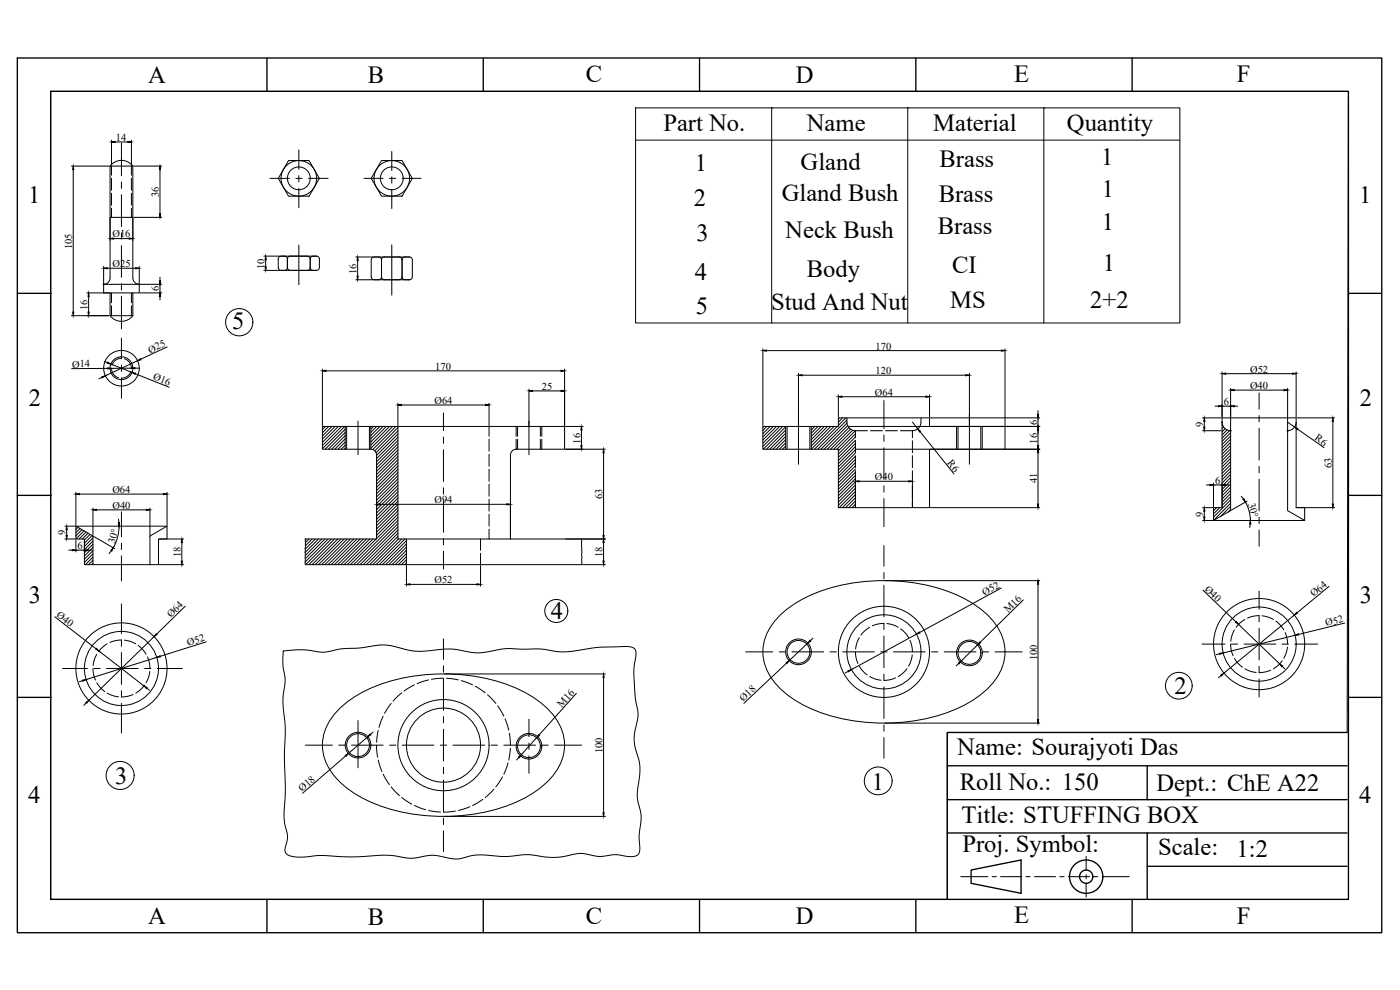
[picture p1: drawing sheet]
<svg xmlns="http://www.w3.org/2000/svg" width="420mm" height="297mm" viewBox="0 0 420 297" stroke-linecap="round" stroke-linejoin="round" font-family="sans-serif">
<!-- layer: Thin -->
<g fill="none" stroke="#000" stroke-width=".3">
<path d="M97.7 127.9l-.9 1M98.7 127.9l-1.9 2M99.6 127.9l-2.8 2.9M100.6 127.9l-3.8 3.9M101.5 127.9l-4.7 4.8M102.5 127.9l-5.7 5.8M103.5 127.9l-6.7 6.7M103.6 128.8l-6 6M103.6 129.7l-5.1 5.1M103.6 130.7l-4.1 4.1M103.6 131.7l-3.1 3.1M103.6 132.6l-2.2 2.2"/>
<path d="M103.6 133.6l-1.2 1.2M103.6 134.5l-.3 .3M103.6 127.9v6.9M104 127.9v6.9M110.9 127.9v6.9M111.3 127.9v6.9M112.1 127.9l-.8 .9M113.1 127.9l-1.8 1.8M114 127.9l-2.7 2.8M115 127.9l-3.7 3.7M115.9 127.9l-4.6 4.7M116.9 127.9l-5.6 5.7"/>
<path d="M117.9 127.9l-6.6 6.6M118.8 127.9l-6.9 7M119.4 128.3l-6.9 7M119.4 129.3l-6.5 6.5M119.4 130.2l-6.4 6.4M119.4 131.2l-6.4 6.4M119.4 132.2l-6.4 6.4M119.4 133.1l-6.4 6.4M119.4 134.1l-6.4 6.4M119.4 135l-6.4 6.4M119.4 136l-6.4 6.4M119.4 136.9l-6.4 6.5"/>
<path d="M119.4 137.9l-6.4 6.4M119.4 138.9l-6.4 6.4M119.4 139.8l-6.4 6.4M229.2 127.9l-.3 .3M230.2 127.9l-1.3 1.3M231.1 127.9l-2.2 2.2M232.1 127.9l-3.2 3.2M233 127.9l-4.1 4.1M234 127.9l-5.1 5.1M235 127.9l-6.1 6.1M235.8 128.1l-6.7 6.7M235.8 129l-5.8 5.8"/>
<path d="M235.8 130l-4.8 4.8M235.8 131l-3.8 3.8M235.8 131.9l-2.9 2.9M235.8 132.9l-1.9 1.9M235.8 133.8l-1 1M235.8 127.9v6.9M236.2 127.9v6.9M243.1 127.9v6.9M243.5 127.9v6.9l6.8-6.9M243.6 127.9l-.1 .2M244.6 127.9l-1.1 1.1M245.5 127.9l-2 2.1"/>
<path d="M246.5 127.9l-3 3M247.4 127.9l-3.9 4M248.4 127.9l-4.9 5M249.4 127.9l-5.9 5.9M251.3 127.9l-6.9 6.9M251.9 125.4l-.3 .3M252.9 125.4l-1.3 1.3M253.8 125.4l-2.2 2.2M254.2 126l-8.8 8.8M254.2 127l-7.8 7.8M254.4 127.7l-7.1 7.1M254.8 128.3l-6.5 6.5"/>
<path d="M255.3 128.8l-6.1 6M255.9 129.1l-5.7 5.7M256.7 129.2l-5.6 5.6M256.7 130.2l-5.1 5.1M256.7 131.1l-5.1 5.2M256.7 132.1l-5.1 5.1M256.7 133l-5.1 5.2M256.7 134l-5.1 5.1M256.7 135l-5.1 5.1M256.7 135.9l-5.1 5.2M256.7 136.9l-5.1 5.1M256.7 137.8l-5.1 5.2"/>
<path d="M256.7 138.8l-5.1 5.1M256.7 139.8l-5.1 5.1M287.1 127.9v6.9M287.5 127.9v6.9M294.4 127.9v6.9M294.8 127.9v6.9M366.9 127.5l-.1 .1M367.2 128.1l-.4 .5M367.7 128.6l-.9 .9M368.3 129l-1.5 1.5M369 129.2l-2.2 2.3M369.3 129.9l-2.5 2.5"/>
<path d="M369.3 130.8l-2.5 2.6M369.3 131.8l-2.5 2.6M369.3 132.7l-2.5 2.6M369.3 133.7l-2.5 2.6M369.3 134.7l-2.5 2.5M369.3 135.6l-2.5 2.6M369.3 136.6l-2.5 2.5M369.3 137.5l-2.5 2.6M369.3 138.5l-2.5 2.6M369.3 139.5l-2.5 2.5M22.8 157.9h.1M23.4 158.2l-.6 .6"/>
<path d="M24 158.6l-1.2 1.2M24.6 158.9l-1.8 1.9M25.2 159.3l-2.4 2.4M25.8 159.6l-2.1 2.1M26.4 160l-1.7 1.7M119.4 140.8l-6.4 6.4M119.4 141.7l-6.4 6.5M119.4 142.7l-6.4 6.4M119.4 143.7l-6.4 6.4M119.4 144.6l-6.4 6.4M119.4 145.6l-6.4 6.4M119.4 146.5l-6.4 6.5"/>
<path d="M119.4 147.5l-6.4 6.4M119.4 148.5l-6.4 6.4M119.4 149.4l-6.4 6.4M119.4 150.4l-6.4 6.4M119.4 151.3l-6.4 6.5M119.4 152.3l-6.4 6.4M119.4 153.3l-6.4 6.4M119.4 154.2l-6.4 6.4M119.4 155.2l-6.4 6.4M119.4 156.1l-13.3 13.3M119.4 157.1l-12.3 12.3M119.4 158.1l-11.3 11.3"/>
<path d="M119.4 159l-10.4 10.4M119.4 160l-9.4 9.4M256.7 140.7l-5.1 5.2M256.7 141.7l-5.1 5.1M256.7 142.6l-5.1 5.2M256.7 143.6l-5.1 5.1M256.7 144.6l-5.1 5.1M256.7 145.5l-5.1 5.2M256.7 146.5l-5.1 5.1M256.7 147.4l-4.8 4.9M256.7 148.4l-3.9 3.9M256.7 149.4l-2.9 2.9"/>
<path d="M256.7 150.3l-2 2M256.7 151.3l-1 1M256.7 152.2v.1M365.1 152.3l-.9 .9M366.1 152.3l-1.9 1.9M369.3 140.4l-2.5 2.6M369.3 141.4l-2.5 2.6M369.3 142.3l-2.5 2.6M369.3 143.3l-2.5 2.6M369.3 144.3l-2.5 2.5M369.3 145.2l-2.5 2.6M369.3 146.2l-2.5 2.5"/>
<path d="M369.3 147.1l-2.5 2.6M369.3 148.1l-2.5 2.6M369.3 149.1l-2.5 2.5M369.3 150l-5.1 5.1M369.3 151l-5.1 5.1M369.3 151.9l-3 3M369.3 152.9l-.7 .7M27 160.3l-1.7 1.7M27.6 160.7l-2.3 2.3M27.9 161.4l-2.6 2.6M27.9 162.4l-2.6 2.5M27.9 163.3l-2.6 2.6"/>
<path d="M27.9 164.3l-2.6 2.5M27.9 165.2l-2.6 2.6M27.9 166.2l-2.6 2.6M27.9 167.1l-2.3 2.3M27.9 168.1l-1.3 1.3M27.9 169.1l-.3 .3M91.8 161.7l-.2 .2M92.7 161.7l-1 1.1M93.7 161.7l-2 2M94.6 161.7l-3 3.1M95.6 161.7l-4 4.1M96.6 161.7l-5 5"/>
<path d="M97.5 161.7l-5.9 5.9M98.5 161.7l-6.9 6.9M99.4 161.7l-7.6 7.7M100.4 161.7l-7.7 7.7M101.4 161.7l-7.7 7.7M102.3 161.7l-7.7 7.7M103.3 161.7l-7.7 7.7M104.2 161.7l-7.7 7.7M105.2 161.7l-7.7 7.7M106.2 161.7l-7.7 7.7M107.1 161.7l-7.7 7.7M108.1 161.7l-7.7 7.7"/>
<path d="M109 161.7l-7.6 7.7M110 161.7l-7.7 7.7M111 161.7l-7.7 7.7M111.9 161.7l-7.7 7.7M112.9 161.7l-7.7 7.7M119.4 160.9l-8.4 8.5M119.6 161.7l-7.7 7.7M120.6 161.7l-7.7 7.7M121.5 161.7l-7.7 7.7M122 162.2l-7.2 7.2M122 163.2l-6.3 6.2M122 164.1l-5.3 5.3"/>
<path d="M122 165.1l-4.3 4.3M122 166.1l-3.4 3.3M122 167l-2.4 2.4M122 168l-1.5 1.4M122 168.9l-.5 .5"/>
<circle cx="239.6" cy="195.6" r="3.8"/>
<circle cx="239.6" cy="195.6" r="3.4"/>
<circle cx="290.9" cy="195.9" r="3.8"/>
<circle cx="290.9" cy="195.9" r="3.4"/>
<circle cx="107.5" cy="223.6" r="3.8"/>
<circle cx="107.5" cy="223.6" r="3.4"/>
<circle cx="158.8" cy="223.9" r="3.8"/>
<circle cx="158.8" cy="223.9" r="3.4"/>
</g>
<!-- layer: Object -->
<g fill="none" stroke="#000" stroke-width=".3">
<path d="M33 49.8v33.6a1.92 1.92 0 0 1-1.9 1.9M33 49.8h6.9M33 49.8a4.3 4.3 0 0 1 6.9 0M39.9 49.8v33.6a1.92 1.92 0 0 0 1.9 1.9M86.6 48.2h6.2l3 5.3-3 5.4h-6.2l-3.1-5.4zM114.5 48.2h6.2l3 5.3-3 5.4h-6.2l-3.1-5.4zM33 65.2h6.9M83.8 77.1l.6-.2h10.6a.85 .85 0 0 1 .8 .8v2.6a.87 .87 0 0 1-.8 .8h-10.6a.85 .85 0 0 1-.9-.8v-2.6zM85.4 76.9a.85 .85 0 0 1 .9 .8M86.3 77.7v2.6M87.1 76.9a.85 .85 0 0 0-.8 .8M92.2 76.9a.85 .85 0 0 1 .9 .8"/>
<path d="M93.1 77.7v2.6M94 76.9a.85 .85 0 0 0-.9 .8M111.7 77.4l.6-.3h10.6a.85 .85 0 0 1 .8 .9v5.1a.87 .87 0 0 1-.8 .8h-10.6a.85 .85 0 0 1-.9-.8v-5.1zM113.6 77.1a.85 .85 0 0 1 .9 .9M114.5 78v5.1M115.3 77.1a.85 .85 0 0 0-.8 .9M119.8 77.1a.85 .85 0 0 1 .9 .9M120.7 78v5.1M121.5 77.1a.85 .85 0 0 0-.8 .9M31.1 85.3h10.7v2.6h-10.7zM33 87.9v6.8M33 94.7h6.9"/>
<path d="M33 94.7a4.3 4.3 0 0 0 6.9 0M39.9 87.9v6.8M86.3 80.3a.85 .85 0 0 1-.9 .8M86.3 80.3a.85 .85 0 0 0 .8 .8M93.1 80.3a.85 .85 0 0 1-.9 .8M93.1 80.3a.85 .85 0 0 0 .9 .8M114.5 83.1a.85 .85 0 0 1-.9 .8M114.5 83.1a.85 .85 0 0 0 .8 .8M120.7 83.1a.85 .85 0 0 0 .8 .8M120.7 83.1a.85 .85 0 0 1-.9 .8M103.6 127.9h.4M119.4 127.9v33.8h55.2v7.7h-83v-7.7h21.4v-25.2a1.71 1.71 0 0 0-1.7-1.7h-14.5v-6.9h72.6v6.9h-14.5a1.71 1.71 0 0 0-1.7 1.7v25.2"/>
<path d="M254.5 127.9h47.1v6.9h-44.9M279 127.9v-2.5h-27.4v2.5h-22.7v6.9h22.7v17.5h27.4v-17.5M366.8 126.7a2.57 2.57 0 0 0 2.5 2.5M389 126.7a2.57 2.57 0 0 1-2.6 2.5v24l5.1 3h-27.3l5.1-3v-24M22.8 157.9l5.1 2.9v8.6h-2.6v-7.7h-2.5zM22.8 157.9h27.3M364.2 156.2v-3.9h2.6v-26.9h22.2v26.9h2.5v3.9M27.9 169.4h17.1M45 160.8l5.1-2.9v3.8h-2.5v7.7h-2.6zM122 161.7v7.7M85 195.3a32 32 0 0 1 11.8 .4h.6a39.7 39.7 0 0 1 11.1-1.3l1.3-.2a16.5 16.5 0 0 1 9-.1l4.5 1.1a19.2 19.2 0 0 0 5.9 0l4.6-.5a37.6 37.6 0 0 1 8.4 1.1h2.6l4.6-.8a32.4 32.4 0 0 1 8.5-.2l4.6-.1 5.8 .9 3.9-.3a69.3 69.3 0 0 1 17.4-1.1l1 .6 .3 1.2a36.5 36.5 0 0 0-.3 12.4l.9 5.2-.2 2.6a15.1 15.1 0 0 0 .4 11.6 20.6 20.6 0 0 1-.3 9.1l-.1 2.3 .4 2.2a13.9 13.9 0 0 1 .2 8.5l.1 4.1a2.38 2.38 0 0 1-.6 2.5 2.38 2.38 0 0 1-2.4 .5l-4-.6-5.2 .6-4.9-.9-2.2 .1a24.1 24.1 0 0 1-13 .3h-2.6a38.4 38.4 0 0 1-12.5 0 27.2 27.2 0 0 0-7.1 1.2l-2.6-.2a16 16 0 0 0-10.4-.1l-1.9 .1-5.2-.8-2.6-.1a97.8 97.8 0 0 1-19.1 .1 21.4 21.4 0 0 1-8.9 0 2.01 2.01 0 0 1-1-3.1l.5-2.4-.4-2.3a15.5 15.5 0 0 1-.6-6.5 107.1 107.1 0 0 0 .1-15.7l.2-8.5-.7-7.9 .3-3.2a14.2 14.2 0 0 0-.3-7.2zM233.5 185.2a40.3 40.3 0 0 1 23.8-10.5 54.7 54.7 0 0 1 33.7 5.8 20.9 20.9 0 0 1 10.2 11.9 14.8 14.8 0 0 1-5.4 14.8 43.7 43.7 0 0 1-25.1 9.5 52.3 52.3 0 0 1-32.8-7.1 18.7 18.7 0 0 1-8.9-12.4 14.6 14.6 0 0 1 4.5-12z"/>
<path d="M101.3 213.2a40.3 40.3 0 0 1 23.8-10.5 54.7 54.7 0 0 1 33.7 5.8 20.9 20.9 0 0 1 10.2 11.9 14.8 14.8 0 0 1-5.4 14.8 43.7 43.7 0 0 1-25.1 9.5 52.3 52.3 0 0 1-32.8-7.1 18.7 18.7 0 0 1-8.8-12.4 14.6 14.6 0 0 1 4.4-12z"/>
<circle cx="89.7" cy="53.5" r="5.3"/>
<circle cx="89.7" cy="53.5" r="3.4"/>
<circle cx="117.6" cy="53.5" r="5.3"/>
<circle cx="117.6" cy="53.5" r="3.4"/>
<circle cx="36.5" cy="110.5" r="5.3"/>
<circle cx="36.5" cy="110.5" r="3.4"/>
<circle cx="265.3" cy="195.6" r="13.7"/>
<circle cx="265.3" cy="195.6" r="11.1"/>
<circle cx="377.9" cy="193.3" r="13.7"/>
<circle cx="377.9" cy="193.3" r="11.1"/>
<circle cx="36.4" cy="200.6" r="13.7"/>
<circle cx="36.4" cy="200.6" r="11.1"/>
<circle cx="133.1" cy="223.6" r="13.7"/>
<circle cx="133.1" cy="223.6" r="11.1"/>
</g>
<!-- layer: Center -->
<g fill="none" stroke="#000" stroke-width=".3">
<path d="M36.4 42.9v9.8M36.4 54.6v1.9M36.4 58.4v9.6M81 53.5h5.9M88.8 53.5h1.9M89.7 45v5.8M89.7 52.7v1.9M89.7 56.5v5.8M92.6 53.5h5.9M109.2 53.5h5.8M116.9 53.5h1.9M117.6 45.5v5.7"/>
<path d="M117.6 53.1v1.9M117.6 56.9v5.7M120.7 53.5h5.7M36.4 69.9v1.9M36.4 73.7v9.5M89.7 73.5v11.9M117.6 73.5v15M36.4 85.1v1.9M36.4 88.9v9.8M36.4 101.5v6.1M36.4 109.5v1.9M36.4 113.3v6.2"/>
<path d="M377.9 117.9v4.9M107.4 126.3v10.1M133.1 123.9v5.3M133.1 131.1v1.9M133.1 134.9v9.6M158.7 126.3v10.1M239.6 124.4v14.9M265.3 120.2v8.4M265.3 130.5v1.9M265.3 134.3v9.6M290.9 124.4v14.9M377.9 124.7v1.9"/>
<path d="M377.9 128.5v9.5M377.9 139.9v1.9M36.4 153.6v7.5M133.1 146.4v1.9M133.1 150.2v9.5M265.3 145.8v1.9M265.3 149.6v8.4M377.9 143.7v9.6M377.9 155.2v1.9M377.9 159v4.9M36.4 163v1.9M36.4 166.8v7.5"/>
<path d="M133.1 161.6v1.9M133.1 165.4v5.4M265.3 163.7v6.2M265.3 171.8v1.9M265.3 175.6v9.5M377.9 177.4v5.4M36.4 181.2v8.9M36.4 192v1.9M36.4 195.8v9.5M133.1 191.7v6.2M133.1 199.8v1.9M223.8 195.6h8.1"/>
<path d="M233.8 195.6h2M237.7 195.6h9.5M249.1 195.6h1.9M252.9 195.6h9.5M264.3 195.6h1.9M265.3 187v1.9M265.3 190.8v9.5M268.1 195.6h9.6M279.6 195.6h1.9M283.4 195.6h9.5M294.8 195.6h1.9M298.6 195.6h8.2"/>
<path d="M360.8 193.3h6.8M369.5 193.3h1.9M373.3 193.3h9.6M377.9 184.7v1.9M377.9 188.5v9.5M377.9 199.9v1.9M384.8 193.3h1.9M388.6 193.3h6.9M18.8 200.6h7.5M28.2 200.6h1.9M32 200.6h9.5M36.4 207.2v1.9"/>
<path d="M36.4 211v8.9M43.4 200.6h1.9M47.2 200.6h7.5M107.4 216.2v14.2M133.1 203.6v9.5M133.1 215v1.9M133.1 218.8v9.5M158.7 215.8v5.2M265.3 202.3v1.9M265.3 206.1v9.5M265.3 217.5v1.9M377.9 203.7v5.4"/>
<path d="M91.6 223.6h8.2M101.7 223.6h1.9M105.5 223.6h9.5M116.9 223.6h1.9M120.7 223.6h9.5M132.1 223.6h1.9M133.1 230.2v2M133.1 234.1v9.5M135.9 223.6h9.6M147.4 223.6h1.9M151.2 223.6h9.5M158.7 222.9v1.9"/>
<path d="M158.7 226.8v5.2M162.6 223.6h1.9M166.4 223.6h8.2M265.3 221.3v6.2M133.1 245.5v1.9M133.1 249.3v6.2M326 257v4.2M288.3 263h8.2M297.7 263h1.3M300.3 263h6.3M307.9 263h1.3M310.4 263h6.4"/>
<path d="M318.1 263h1.2M320.6 263h6.3M326 262.4v1.3M326 265v4.2M328.2 263h1.3M330.8 263h8.1"/>
</g>
<!-- layer: Hidden -->
<g fill="none" stroke="#000" stroke-width=".3">
<path d="M33.5 49.8v2.8M33.5 53.5v3.6M33.5 58v3.6M39.4 49.8v2.8M39.4 53.5v3.6M39.4 58v3.6M33.5 62.5v2.7M39.4 62.5v2.7M33.5 87.9v2.9M33.5 91.7v3M39.4 87.9v2.9M39.4 91.7v3"/>
<path d="M33.5 110.5a2.98 2.98 0 0 0 2 2.8M36.4 107.5a2.96 2.96 0 0 0-2.8 2.1M37.4 107.7a2.96 2.96 0 0 1 2 2.8M39.3 111.4a2.98 2.98 0 0 1-2.8 2.1M146.8 127.9v3M146.8 131.8v3.6M146.8 136.3v3.6M154.9 127.9v3M154.9 131.8v3M155.3 127.9v3M155.3 131.8v3M162.2 127.9v3"/>
<path d="M162.2 131.8v3M162.6 127.9v3M162.6 131.8v3M254.2 125.4v1.3a2.57 2.57 0 0 0 2.5 2.5h3.6M256.7 129.2v2.1M256.7 132.2v3.6M256.7 136.7v3.6M261.2 129.2h3.6M265.7 129.2h3.6M270.2 129.2h3.6M273.8 129.2v2.1M273.8 132.2v3.6"/>
<path d="M273.8 136.7v3.6M276.4 125.4v1.3a2.57 2.57 0 0 1-2.6 2.5M146.8 140.8v3.6M146.8 145.3v3.6M146.8 149.8v3.6M146.8 154.3v3.6M146.8 158.8v2.9M256.7 141.2v3.6M256.7 145.7v3.6M256.7 150.2v2.1M273.8 141.2v3.6M273.8 145.7v3.6"/>
<path d="M273.8 150.2v2.1M144.2 161.7v3.4M144.2 166v3.4M29 196.3l-.6 1.4-.5 2M32.2 193.2l-1.5 1-1.2 1.4M36.4 192l-1.4 .1-2 .7M37.3 192.1l1.8 .3 1.6 .8M41.5 193.7l1.5 1.4 .8 1.2M44.3 197.1l.5 1.7 .2 1.8M256.7 195.6l.2 1.8 .6 1.7M257.9 191.3l-.7 1.4-.4 2M257.9 199.9l.8 1.2 1.6 1.4"/>
<path d="M261 188.2l-1.4 1-1.2 1.4M265.3 187l-1.5 .2-2 .6M266.2 187.1l1.7 .4 1.7 .7M270.3 188.7l1.5 1.4 .9 1.2M273.1 192.1l.5 1.7 .2 1.8M273.8 196.5l-.3 1.4-.8 2M369.3 193.3l.2 1.7 .6 1.8M370.5 189l-.8 1.9-.3 1.5M370.5 197.5l.8 1.3 1.6 1.4M373.6 185.9l-1.5 1-1.1 1.3M377.9 184.7l-1.5 .1-2 .7M378.8 184.8l1.7 .3 1.7 .8"/>
<path d="M382.9 186.3l1.5 1.5 .9 1.2M384.8 198.3l-1.2 1.3-1.4 1.1M385.7 189.8l.5 1.7 .2 1.8M386.4 194.1l-.5 2.1-.6 1.3M27.9 200.6l.2 1.7 .5 1.8M29 204.8l.9 1.3 1.5 1.4M32.2 208l1.6 .7 1.8 .4M39.9 208.4l-2 .6-1.4 .1M43.4 205.6l-1.2 1.3-1.5 1.1M44.9 201.5l-.2 1.4-.8 1.9M113.5 219.1l-.5 3.6M115 214.9l-1.3 3.3"/>
<path d="M117.4 211.1l-2 3M120.6 207.9l-2.6 2.5M124.4 205.5l-3.1 1.8M128.6 204l-3.4 1.1M133.1 203.5l-3.6 .3M134 203.5l3.6 .5M138.4 204.2l3.4 1.3M142.6 205.9l3 2M146.3 208.5l2.5 2.6M149.3 211.8l1.9 3.1M151.6 215.7l1.1 3.4M152.9 220l.3 3.6"/>
<path d="M261 203l1.6 .7 1.8 .4M268.8 203.4l-2 .6-1.5 .1M272.2 200.6l-1.2 1.3-1.4 1.1M373.6 200.7l1.6 .7 1.8 .4M381.4 201.1l-2 .6-1.5 .1M113 223.6l.3 3.6M113.5 228.1l1.1 3.4M115 232.3l1.8 3.1M117.4 236.1l2.5 2.6M120.6 239.3l3 2M144.9 239.8l-3.1 1.9M148.2 236.8l-2.6 2.5"/>
<path d="M150.8 233.1l-2 3M152.5 228.9l-1.3 3.4M153.2 224.5l-.5 3.5M124.4 241.7l3.4 1.2M128.6 243.2l3.6 .5M136.7 243.3l-3.6 .4M141 242l-3.4 1.2"/>
</g>
<!-- layer: Dimension -->
<g fill="none" stroke="#000" stroke-width=".3">
<path d="M21.4 49.8h11.4M22 50.9v42.7M33.5 42.1v7.5M34.5 42.6h3.9M39.4 42.1v7.5M40.1 49.8h8.5M48 50.9v13.3M31.1 79.9v5.1M33 65.5v6.6M34.1 71.6h4.7M39.9 65.5v6.6M40.1 65.2h8.5"/>
<path d="M41.8 79.9v5.1M79.2 76.9h4.9M79.7 77.9v2.2M106.8 77.1h5.2M107.3 78.2v4.7M21.4 94.7h11.4M26.1 87.9h6.7M26.6 88.9v4.7M32.2 80.5h8.5M42.1 85.3h6.5M42.1 87.9h6.5M48 83.2v1"/>
<path d="M48 85.3v2.6M48 88.9v1.1M79.2 81.1h4.9M106.8 83.9h5.2M30.6 113.2l-.9 .5M31.3 108.4l1 .4M32.4 110.5l-10.9 .1M33.3 109.2l6.3 2.6M39.4 110.5h-5.9M40.5 110.5h1.1M40.6 112.1l10.2 4.1M41.3 108.2l-9.7 4.6"/>
<path d="M50.2 104.1l-7.9 3.7M96.8 110.7v17M97.8 111.3h70.6M158.7 116.8v10.9M159.8 117.3h8.6M169.4 110.7v17M228.9 104.7v23M230 105.2h70.6M239.6 112v15.7M240.7 112.6h49.2M251.6 118.5v6.6M252.7 119h25.2"/>
<path d="M279 118.5v6.6M290.9 112v15.7M301.6 104.7v23M366.8 111.6v13.5M367.8 112.1h20.1M369.3 116.5v12.5M370.4 117h15M386.4 116.5v12.5M389 111.6v13.5M119.4 121v6.7M120.5 121.5h25.2M146.8 121v6.7"/>
<path d="M169.7 127.9h5.3M169.7 134.8h12M174.5 129v4.7M181.1 135.9v24.8M273.8 126.7l1.6 2M276.1 129.5l10.2 12.7M279.2 127.9h32.9M279.2 134.8h32.9M279.2 125.4h32.9M311.5 123.2v1.1M311.5 125.4v2.5M311.5 129v4.7"/>
<path d="M311.5 135.9v15.3M360.9 125.4h5.6M360.9 129.2h5.6M361.4 126.4v1.8M364.6 121.9h1.1M366.8 121.9h2.5M370.4 121.9h1.1M386.4 126.7l2.1 1.4M389.3 125.4h11.2M389.4 128.7l8 5.6M400 126.4v24.8M19.5 157.9h3"/>
<path d="M20 158.9v1.8M22.8 147.7v9.9M23.8 148.2h25.3M27.9 152.4v8.2M29 153h14.9M35.5 155.7l.2 1.1M35.7 157.9a12.9 12.9 0 0 1-1.7 6.4M45 152.4v8.2M50.1 147.7v9.9M113 150.8v10.7M114.1 151.3h38M153.2 150.8v10.7"/>
<path d="M256.7 143.9v8.1M257.8 144.4h15M273.8 143.9v8.1M279.2 152.3h32.9M360.9 152.3h3M360.9 156.2h3M361.4 153.4v1.7M362.1 145.5h1M364.2 145v7M364.2 145.5h2.6M366.8 145v7M367.8 145.5h1.1"/>
<path d="M372.5 148.9l.7 .8M373.8 150.6a11.1 11.1 0 0 1 1.4 5.6M374.2 150.4l-4.6 2.7M375.2 157.2l-.2 1.1M389.3 152.3h11.2M19.5 161.7h3M20.6 165.1h1.1M22.8 162v3.6M22.8 165.1h2.5M25.3 162v3.6M26.4 165.1h1.1M28.1 161l6.3 3.6"/>
<path d="M33.4 165.2l-.6 .9M47.8 161.7h7.3M47.8 169.4h7.3M54.6 162.8v5.5M122 169.7v6.2M123 175.3h20.1M144.2 169.7v6.2M169.7 161.7h12M174.8 169.4h6.9M181.1 162.8v5.5M265.6 174.2h46.5M300.5 176.4l-24.5 13.4"/>
<path d="M307.1 180l-13 12.8M311.5 175.3v40.6M361 177.1l9.9 9.5M398.9 175.9l-9.6 8M16.4 185.1l12.4 9.6M29.7 195.3l13.5 10.5M46.2 191l-19.5 19.1M47 197.2l-21.2 6.7M55.6 181.9l-8.6 8.4M61.9 192.6l-13.8 4.3M236.1 199l-12.9 12M242.4 193l-5.6 5.2"/>
<path d="M244 191.5l-.8 .7M275 190.3l-19.5 10.6M287.7 199l-.7 .8M293.4 193.5l-4.9 4.8M366 196.2l-1 .2M371.7 187.3l12.3 11.9M384.8 199.9l.8 .8M388.4 184.6l-21.1 17.4M388.7 190.6l-21.6 5.3M403.5 187l-13.8 3.3M24.8 204.2l-1 .3M25.9 210.9l-.8 .7"/>
<path d="M44.1 206.5l.8 .6M112 219.7l-.8 .7M133.4 202.2h48.3M173 208l-11.3 12.6M181.1 203.3v40.6M254.6 201.4l-1 .5M265.6 217h46.5M366.5 202.7l-.8 .6M103.7 226.8l-12.9 11.2M110.4 221.1l-5.9 5M155.8 227.2l-.8 .8M161 221.3l-4.5 5.1"/>
<path d="M133.4 245h48.3"/>
</g>
<g fill="#000" stroke="#000" stroke-width=".3">
<path d="M22 49.8l.2 1.1h-.4zM33.5 42.6l1-.2v.4zM38.4 42.4l1 .2-1 .2zM48 49.8l.2 1.1h-.4zM33 71.6l1.1-.2v.4zM38.8 71.4l1.1 .2-1.1 .2zM47.8 64.2h.4l-.2 1zM79.7 76.9l.2 1h-.3zM107.3 77.1l.2 1.1h-.3zM21.8 93.6h.4l-.2 1.1zM26.6 87.9l.2 1h-.4zM26.4 93.6h.4l-.2 1.1z"/>
<path d="M31.1 80.5l1.1-.2v.4zM40.7 80.3l1.1 .2-1.1 .2zM47.8 84.2h.4l-.2 1.1zM48 87.9l.2 1h-.4zM79.6 80.1h.3l-.2 1zM107.2 82.9h.3l-.2 1zM30.6 113l1-.2-.9 .6zM32.3 108.7l1 .5-1.1-.2zM32.4 110.3l1.1 .2-1.1 .2zM39.4 110.5l1.1-.2v.3zM39.6 111.8l1.1 .2-.1 .3zM41.3 108.2l.9-.6 .1 .3z"/>
<path d="M96.8 111.3l1-.2v.3zM158.7 117.3l1.1-.2v.4zM168.4 117.1l1 .2-1 .2zM168.4 111.1l1 .2-1 .1zM228.9 105.2l1.1-.2v.4zM239.6 112.6l1.1-.2v.4zM251.6 119l1.1-.1v.3zM277.9 118.9l1.1 .1-1.1 .2zM289.9 112.4l1 .2-1 .2zM300.6 105l1 .2-1 .2zM366.8 112.1l1-.2v.4zM369.3 117l1.1-.1v.3z"/>
<path d="M385.4 116.9l1 .1-1 .2zM387.9 111.9l1.1 .2-1.1 .2zM119.4 121.5l1.1-.2v.4zM145.7 121.3l1.1 .2-1.1 .2zM174.5 127.9l.2 1.1h-.4zM174.3 133.7h.4l-.2 1.1zM181.1 134.8l.2 1.1h-.3zM275.4 128.7l.8 .7-.2 .2zM311.3 124.3h.4l-.2 1.1zM311.5 127.9l.2 1.1h-.4zM311.3 133.7h.4l-.2 1.1zM311.5 134.8l.2 1.1h-.4z"/>
<path d="M361.4 125.4l.2 1h-.3zM361.3 128.2h.3l-.2 1zM365.7 121.7l1.1 .2-1.1 .1zM369.3 121.9l1.1-.2v.3zM388.5 128.1l1 .5-.2 .3zM400 125.4l.2 1h-.4zM20 157.9l.2 1h-.4zM22.8 148.2l1-.1v.3zM27.9 153l1.1-.2v.4zM35.5 156.8h.4l-.2 1.1zM43.9 152.8l1.1 .2-1.1 .2zM49.1 148.1l1 .1-1 .2z"/>
<path d="M113 151.3l1.1-.2v.4zM152.1 151.1l1.1 .2-1.1 .2zM256.7 144.4l1.1-.2v.4zM272.8 144.2l1 .2-1 .2zM311.3 151.2h.4l-.2 1.1zM361.4 152.3l.2 1.1h-.3zM361.3 155.1h.3l-.2 1.1zM363.1 145.3l1.1 .2-1.1 .2zM366.8 145.5l1-.2v.4zM373 149.8l.3-.2 .5 1zM375.2 156.2l.2 1h-.4zM399.8 151.2h.4l-.2 1.1z"/>
<path d="M19.8 160.7h.4l-.2 1zM21.7 164.9l1.1 .2-1.1 .1zM25.3 165.1l1.1-.2v.3zM34 164.3l-.4 1.1-.3-.2zM54.6 161.7l.2 1.1h-.4zM54.4 168.3h.4l-.2 1.1zM122 175.3l1-.1v.3zM143.1 175.2l1.1 .1-1.1 .2zM181 160.7h.3l-.2 1zM181.1 161.7l.2 1.1h-.3zM181 168.3h.3l-.2 1.1zM311.5 174.2l.2 1.1h-.4z"/>
<path d="M29 194.5l.7 .8-1-.5zM46.9 190.1l.2 .3-.9 .6zM47 197.2l1-.4 .1 .3zM235.9 198.8l.9-.6-.6 .9zM243.1 192.1l.2 .2-.9 .7zM275 190.3l.9-.7 .2 .3zM287.6 198.9l.9-.6-.6 .9zM294 192.6l.3 .3-.9 .6zM366 196l1.1-.1-1 .4zM371.1 186.5l.6 .8-.9-.6zM384 199.2l.9 .6-.2 .3zM389.1 183.7l.3 .3-1 .6z"/>
<path d="M388.7 190.6l1-.4v.3zM24.8 204.1l1-.2-.9 .5zM25.8 210.7l.9-.6-.7 .9zM43.2 205.8l1 .5-.3 .3zM181.1 202.2l.2 1.1h-.3zM254.5 201.3l1-.4-.8 .7zM311.3 215.9h.4l-.2 1.1zM366.4 202.5l.9-.5-.7 .8zM103.6 226.7l.9-.6-.6 .8zM111 220.2l.3 .3-.9 .6zM155.6 227.1l.9-.7-.6 1zM161.6 220.4l.3 .3-.9 .6z"/>
<path d="M181 243.9h.3l-.2 1.1z"/>
</g>
<!-- layer: Object -->
<g fill="#000" stroke="#000" stroke-width=".3">
<circle cx="31.1" cy="85.3" r=".14"/>
<circle cx="41.8" cy="85.3" r=".14"/>
<circle cx="369.3" cy="129.2" r=".14"/>
<circle cx="386.4" cy="129.2" r=".14"/>
</g>
<!-- layer: Thin -->
<circle cx="366.8" cy="126.7" r=".09" fill="#000" stroke="#000" stroke-width=".3"/>
<!-- layer: Margin+Title -->
<g fill="none" stroke="#000" stroke-width=".4">
<path d="M5.2 17.4h409.5v262.5h-409.5zM80.1 17.4v10M145 17.4v10M209.9 17.4v10M274.9 17.4v10M339.8 17.4v10M15.2 27.4h389.5v242.5h-389.5zM5.2 88h10M404.7 88h10M5.2 148.6h10M404.7 148.6h10M5.2 209.2h10"/>
<path d="M404.3 219.8h-120v50M404.7 209.2h10M284.3 229.8h120M284.3 239.9h120M344.3 229.8v10.1M284.3 249.9h120M344.3 259.9h60M344.3 249.9v19.9M80.1 269.9v10M145 269.9v10M209.9 269.9v10M274.9 269.9v10"/>
<path d="M291.4 261l15-3v10l-15-3zM339.8 269.9v10"/>
<circle cx="326" cy="263" r="5"/>
<circle cx="326" cy="263" r="2"/>
</g>
<path d="M80.1 27.4h.1M145 27.4h.1M209.9 27.4h.1M274.9 27.4h.1M339.8 27.4h.1M15.2 88h.1M15.2 148.6h.1M15.2 209.2h.1" fill="none" stroke="#000" stroke-width=".3"/>
<!-- layer: Viewport -->
<path d="M15.2 27.4h389.5l-.4 192.4h-120v50.1h-269.1z" fill="none" stroke="#000" stroke-width=".3"/>
<!-- layer: Text -->
<g fill="none" stroke="#000" stroke-width=".3">
<circle cx="71.8" cy="96.7" r="4.1"/>
<circle cx="167" cy="183.3" r="3.5"/>
<circle cx="353.8" cy="205.7" r="4"/>
<circle cx="36.1" cy="232.7" r="4.2"/>
<circle cx="263.6" cy="234.3" r="4.2"/>
</g>
<!-- layer: Parts List -->
<path d="M190.8 32.4h163.3v64.5h-163.3zM231.6 32.4h.1M231.6 32.4v64.5M272.4 32.4h.1M272.4 32.4v64.5M313.3 32.4h.1M313.3 32.4v64.5M190.8 42h163.3" fill="none" stroke="#000" stroke-width=".3"/>
<g font-size="7.4">
<text x="44.5" y="24.9">A</text>
<text x="110.4" y="25">B</text>
<text x="175.8" y="24.7">C</text>
<text x="238.9" y="24.8">D</text>
<text x="304.4" y="24.6">E</text>
<text x="371.2" y="24.7">F</text>
<text x="199.1" y="39.4">Part No.</text>
<text x="242.2" y="39.4">Name</text>
<text x="280.1" y="39.4">Material</text>
<text x="320.2" y="39.4">Quantity</text>
<text x="208.5" y="51.2">1</text>
<text x="240.3" y="50.9">Gland</text>
<text x="282" y="50.1">Brass</text>
<text x="330.4" y="49.6">1</text>
<text x="330.7" y="59">1</text>
<text x="8.4" y="60.8">1</text>
<text x="208.2" y="61.7">2</text>
<text x="234.6" y="60.3">Gland Bush</text>
<text x="281.7" y="60.6">Brass</text>
<text x="407.9" y="60.8">1</text>
<text x="235.7" y="71.4">Neck Bush</text>
<text x="281.4" y="70.3">Brass</text>
<text x="330.7" y="68.9">1</text>
<text x="209" y="72.4">3</text>
<text x="208.5" y="84">4</text>
<text x="242.2" y="83.2">Body</text>
<text x="285.7" y="81.8">CI</text>
<text x="331" y="81.3">1</text>
<text x="208.8" y="94.2">5</text>
<text x="231.4" y="93.1">Stud And Nut</text>
<text x="285.2" y="92.3">MS</text>
<text x="327.2" y="92.3">2+2</text>
<text x="69.7" y="98.8">5</text>
<text x="8.6" y="121.8">2</text>
<text x="408.1" y="121.8">2</text>
<text x="8.6" y="180.9">3</text>
<text x="165.3" y="185.8">4</text>
<text x="408.1" y="180.9">3</text>
<text x="352.5" y="208.3">2</text>
<text x="287.3" y="226.5">Name: Sourajyoti Das</text>
<text x="34.5" y="235.3">3</text>
<text x="261.6" y="237">1</text>
<text x="288.1" y="237">Roll No.: 150</text>
<text x="347.1" y="237.3">Dept.: ChE A22</text>
<text x="8.4" y="241">4</text>
<text x="407.9" y="241">4</text>
<text x="288.6" y="247">Title: STUFFING BOX</text>
<text x="288.8" y="255.6">Proj. Symbol:</text>
<text x="347.6" y="256.7">Scale:</text>
<text x="371.1" y="257.1">1:2</text>
<text x="44.5" y="277.4">A</text>
<text x="110.4" y="277.5">B</text>
<text x="175.8" y="277.1">C</text>
<text x="238.9" y="277.2">D</text>
<text x="304.4" y="277">E</text>
<text x="371.2" y="277.2">F</text>
</g>
<g font-size="3.2">
<text x="34.7" y="42.3">14</text>
<text x="47.7" y="59.1" transform="rotate(-90 47.7 59.1)">36</text>
<text x="33.7" y="71.2">Ø16</text>
<text x="21.7" y="74.7" transform="rotate(-90 21.7 74.7)">105</text>
<text x="33.8" y="80.1">Ø25</text>
<text x="79.4" y="80.7" transform="rotate(-90 79.4 80.7)">10</text>
<text x="107" y="82.2" transform="rotate(-90 107 82.2)">16</text>
<text x="47.7" y="87.4" transform="rotate(-90 47.7 87.4)">6</text>
<text x="26.3" y="93" transform="rotate(-90 26.3 93)">16</text>
<text x="45" y="106.1" transform="rotate(-25 45 106.1)">Ø25</text>
<text x="262.8" y="104.9">170</text>
<text x="21.6" y="110.3">Ø14</text>
<text x="45.7" y="113.8" transform="rotate(22 45.7 113.8)">Ø16</text>
<text x="130.6" y="111">170</text>
<text x="262.8" y="112.3">120</text>
<text x="375.2" y="111.8">Ø52</text>
<text x="162.6" y="117">25</text>
<text x="262.6" y="118.7">Ø64</text>
<text x="375.2" y="116.7">Ø40</text>
<text x="130.4" y="121.2">Ø64</text>
<text x="367.2" y="121.6">6</text>
<text x="311.2" y="127.5" transform="rotate(-90 311.2 127.5)">6</text>
<text x="361.1" y="128.1" transform="rotate(-90 361.1 128.1)">9</text>
<text x="394.4" y="131.9" transform="rotate(35 394.4 131.9)">R6</text>
<text x="174.2" y="133.1" transform="rotate(-90 174.2 133.1)">16</text>
<text x="311.2" y="133.1" transform="rotate(-90 311.2 133.1)">16</text>
<text x="284.1" y="139" transform="rotate(51 284.1 139)">R6</text>
<text x="399.7" y="140.4" transform="rotate(-90 399.7 140.4)">63</text>
<text x="33.7" y="147.9">Ø64</text>
<text x="180.8" y="149.8" transform="rotate(-90 180.8 149.8)">63</text>
<text x="262.6" y="144.1">Ø40</text>
<text x="311.3" y="145" transform="rotate(-90 311.3 145)">41</text>
<text x="364.7" y="145.2">6</text>
<text x="33.7" y="152.6">Ø40</text>
<text x="130.4" y="151">Ø94</text>
<text x="361.1" y="155" transform="rotate(-90 361.1 155)">9</text>
<text x="374.6" y="151.1" transform="rotate(75 374.6 151.1)">30°</text>
<text x="19.7" y="160.6" transform="rotate(-90 19.7 160.6)">9</text>
<text x="23.3" y="164.8">6</text>
<text x="34.4" y="163.3" transform="rotate(-75 34.4 163.3)">30°</text>
<text x="54.3" y="167.2" transform="rotate(-90 54.3 167.2)">18</text>
<text x="180.8" y="167.2" transform="rotate(-90 180.8 167.2)">18</text>
<text x="130.4" y="175">Ø52</text>
<text x="295.4" y="178.8" transform="rotate(-29 295.4 178.8)">Ø52</text>
<text x="361.4" y="176.9" transform="rotate(44 361.4 176.9)">Ø40</text>
<text x="394.3" y="179.2" transform="rotate(-40 394.3 179.2)">Ø64</text>
<text x="16.8" y="184.9" transform="rotate(38 16.8 184.9)">Ø40</text>
<text x="51.3" y="185.6" transform="rotate(-44 51.3 185.6)">Ø64</text>
<text x="302.5" y="184.1" transform="rotate(-44 302.5 184.1)">M16</text>
<text x="398" y="187.9" transform="rotate(-14 398 187.9)">Ø52</text>
<text x="56.5" y="193.9" transform="rotate(-17 56.5 193.9)">Ø52</text>
<text x="311.2" y="198.1" transform="rotate(-90 311.2 198.1)">100</text>
<text x="168.7" y="212.4" transform="rotate(-48 168.7 212.4)">M16</text>
<text x="223.1" y="210.7" transform="rotate(-43 223.1 210.7)">Ø18</text>
<text x="180.8" y="226.1" transform="rotate(-90 180.8 226.1)">100</text>
<text x="90.7" y="237.6" transform="rotate(-41 90.7 237.6)">Ø18</text>
</g>
</svg>
